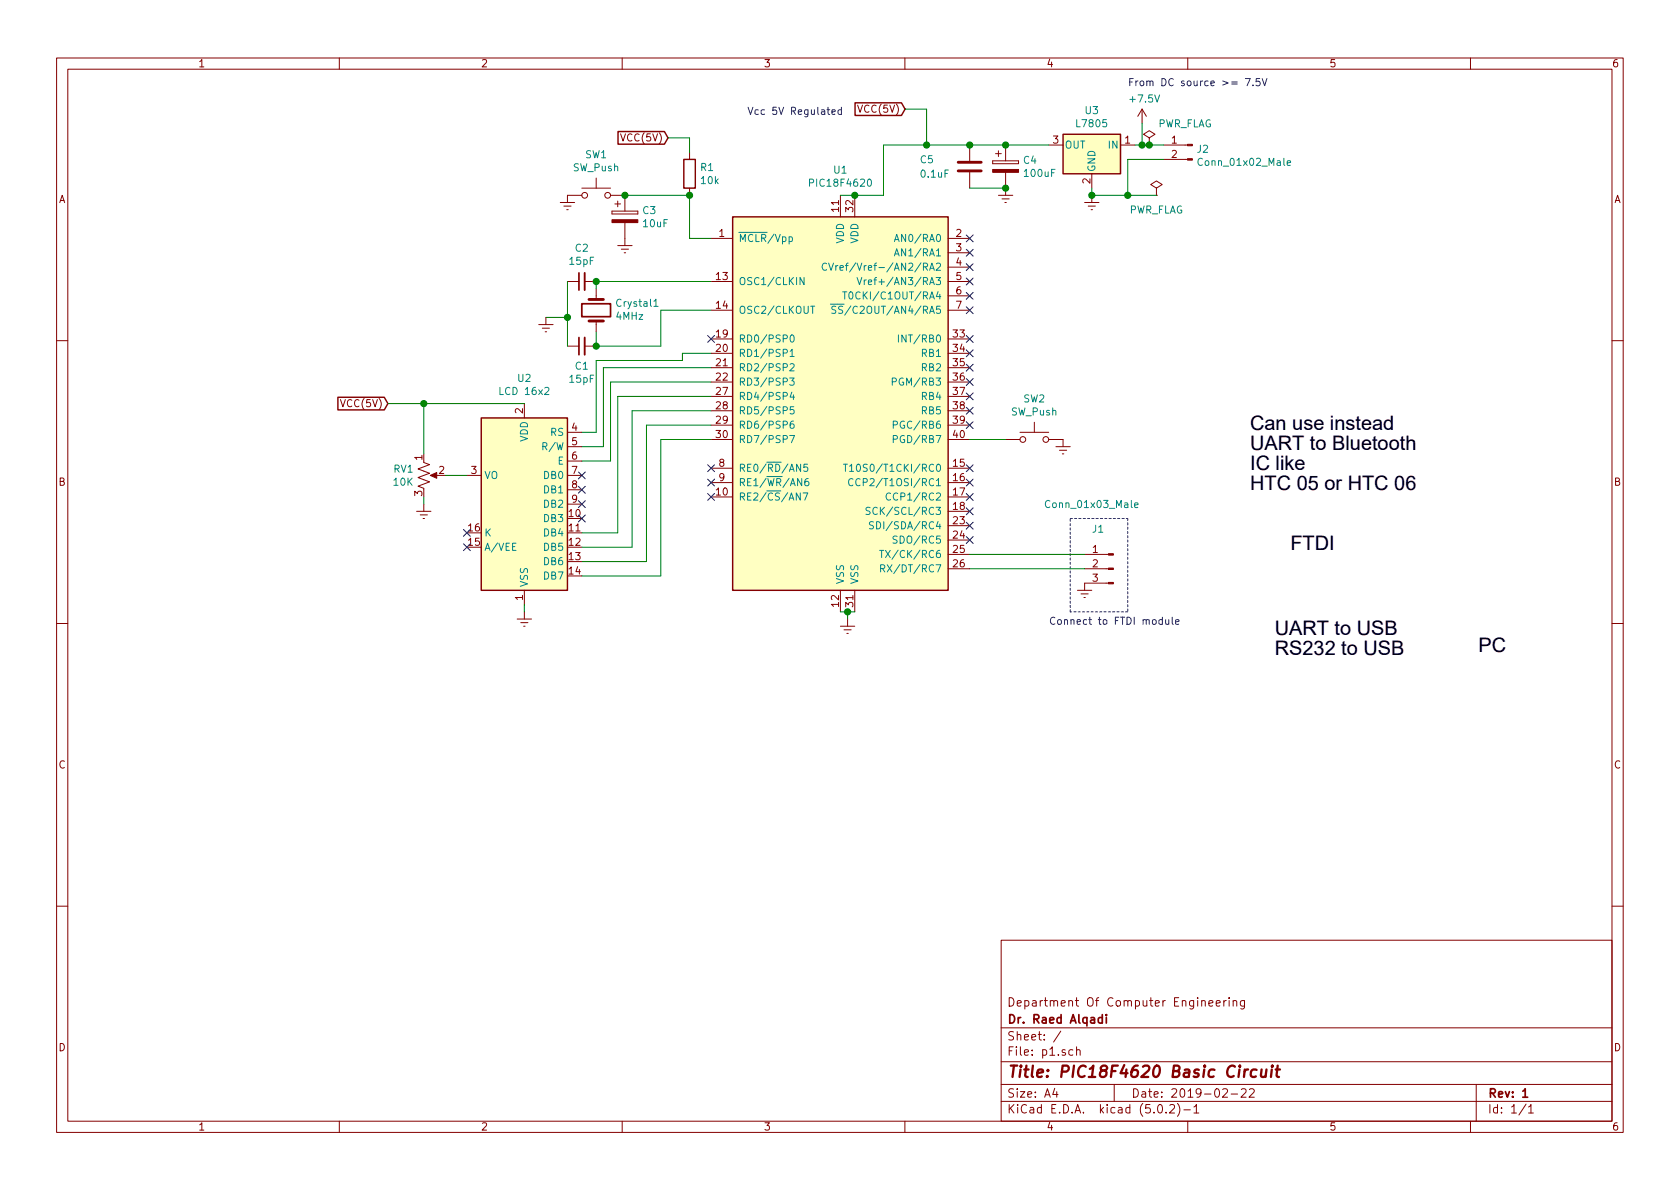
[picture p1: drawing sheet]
<svg xmlns="http://www.w3.org/2000/svg" width="297mm" height="210mm" viewBox="0 0 297 210" stroke-linecap="round" stroke-linejoin="round" font-family="sans-serif">
<g fill="none" stroke="#840000" stroke-width=".18">
<path d="M10 10.3h277v189.9h-277zM12 12.2h273v186.1h-273zM60 10.3v1.9M110 10.3v1.9M160 10.3v1.9M201.9 19.3l-.7 1.3M201.9 19.3v2.5M201.9 19.3l.8 1.3M210 10.3v1.9M260 10.3v1.9M99.1 35.8h2.5M99.7 36.4h1.3"/>
<path d="M100.2 37.1h.3M102.9 33.3h5M102.9 34.5h-2.6v1.3M105.4 31.5v1.8M107.9 34.5h2.6v2.8M108.2 37.3v.5zM108.2 37.8h4.6zM108.2 37.3h4.6zM108.7 36.1h1M109.2 35.6v1M110.5 39.4v4M112.8 37.3v.5z"/>
<path d="M121.9 26.9v1.3M121.9 33.3v1.2M148.6 34.5v3.8M151.1 34.5v3.8M171.4 25.6v2.8M171.4 30.5v2.8M175.5 28.4v.6zM175.5 29h4.6zM175.5 28.4h4.6zM176 27.2h1M176.5 26.7v1M176.5 34.5h2.6"/>
<path d="M177.2 35.2h1.2M177.7 35.8h.2M177.8 25.6v2.8M177.8 30.5v4M180.1 28.4v.6zM185.4 25.6h2.6M191.8 35.8h2.5M192.4 36.4h1.3M192.9 37.1h.3M193 30.7v2.6M193 34.5v1.3M198.1 25.6h2.6"/>
<path d="M203.2 24.4l1-.7-1-.6-1 .6 1 .7v1.2M203.2 25.6h.1M204.5 33.3l1-.7-1-.6-1 .6 1 .7v1.2M204.5 34.5h.1M205.7 25.6h4.3M205.7 28.2h4.3M95.3 57.4h2.5M95.9 58h1.3M96.4 58.7h.2M96.5 56.1v1.3M100.3 49.8h2.1M103.4 49.8h2"/>
<path d="M105.4 51v2M105.4 56.8v1.9M109.2 43.4h2.6M109.9 44.1h1.2M110.4 44.7h.2M125.7 42.2h3.8M125.7 49.8h3.8M125.7 54.9h3.8M125.7 59.9h3.8M167.6 42.2h3.9M167.6 49.8h3.9M167.6 54.9h3.9"/>
<path d="M167.6 59.9h3.9M167.6 44.7h3.9M167.6 47.2h3.9M167.6 52.3h3.9M10 60.2h2M92.7 71.4v2.5M100.3 76.4h2.6M100.3 79h2.6M100.3 61.2h2.1M103.4 61.2h2M125.7 62.5h3.8M125.7 65h3.8"/>
<path d="M125.7 67.6h3.8M125.7 70.1h3.8M125.7 72.6h3.8M125.7 75.2h3.8M125.7 77.7h3.8M167.6 62.5h3.9M167.6 65h3.9M167.6 67.6h3.9M167.6 70.1h3.9M167.6 72.6h3.9M167.6 75.2h3.9M167.6 77.7h3.9"/>
<path d="M177.8 77.7h2.5M180.3 76.4h5.1M182.9 74.7v1.7M185.4 77.7h2.6v1.3M186.7 79h2.5M187.3 79.6h1.3M285 60.2h2M73.7 90.4h2.5M74.3 91.1h1.3M74.8 91.7h.3M74.9 81.8l1 .4-2 .7 2 .8-2 .7 2 .8-2 .8 1 .4M74.9 89.1v1.3"/>
<path d="M76.5 84.1h1M82.5 84.1h2.6M100.3 84.1h2.6M100.3 81.5h2.6M100.3 86.6h2.6M100.3 89.1h2.6M125.7 87.9h3.8M125.7 82.8h3.8M125.7 85.3h3.8M167.6 87.9h3.9M167.6 82.8h3.9M167.6 85.3h3.9"/>
<path d="M167.6 90.4h3.9M167.6 93h3.9M167.6 95.5h3.9M167.6 98h3.9M187.8 80.3h.3M191.8 98h4.2M10 110.3h2M91.4 109.5h2.6M92.1 110.1h1.2M92.6 110.7h.2M92.7 104.4v2.5M92.7 108.2v1.3"/>
<path d="M148.6 110.7h2.5M148.6 104.4v3.8M149.2 111.4h1.3M149.7 112h.3M149.9 109.5v1.2M151.1 104.4v3.8M167.6 100.6h3.9M190.5 104.4h2.5M191.1 105h1.3M191.6 105.7h.3M191.8 100.6h4.2M196 103.1h-4.2v1.3"/>
<path d="M285 110.3h2M10 160.2h2M177 166.3h108v32h-108zM213.7 177.4l.8-.1-.1-.3-.4-.1-.3 .2 .1 .7h.6M215 177.4l.7-.1v-.3l-.5-.1-.2 .2 .1 .7h.6M216.4 176.9v1M216.8 176.9l-.4 .3M217.3 176.4v.2M217.3 176.9v1M218 177.1l.2-.2 .4 .1 .1 .9M218 176.9v1M220 176.9v1.2l-.3 .3h-.3"/>
<path d="M220 177l-.4-.1-.3 .3 .1 .6 .2 .1 .4-.1M285 160.2h2M60 198.3v1.9M110 198.3v1.9M160 198.3v1.9M177 194.8h108M177 191.8h108M177 187.8h108M177 181.8h108M186.5 192.5l-.4 1h1M186.8 193v1M187.6 182.3l-1.3 2"/>
<path d="M189.7 185.7l-.4-.1-.3 .3 .1 .6 .2 .1 .4-.1M190.3 185.7l.3-.1 .3 .1 .1 .9M190.3 185.1v1.5M197 191.8v3M204.8 195.5l.4-.2a.94 .94 0 0 1 0 1.5 .79 .79 0 0 1-.4-1.3zM206.2 196.7v.1M206.8 195.5l.2-.2h.4l.2 .2 .1 .3-.1 .2-.8 .8h.9M208.2 195.1a1.71 1.71 0 0 1 0 2.3M209.3 196.3h1.2M210 198.3v1.9M211.1 196.8h.9M211.1 195.8l.4-.5v1.5"/>
<path d="M216.2 192.7l.2-.2h.4l.2 .5-.9 1h.9M217.7 193.5h1.1M219.5 192.7l.2-.2h.3l.3 .2v.3v.2l-.9 .8h.9M220.9 192.7l.2-.2h.4l.2 .2 .1 .3-1 1h1M260 198.3v1.9M261 191.8v6.5M269.8 195.2l-1.2 2M270.3 196.8h.8M270.3 195.8l.4-.5v1.5"/>
<circle cx="103.4" cy="34.5" r=".51"/>
<circle cx="107.4" cy="34.5" r=".51"/>
<circle cx="180.8" cy="77.7" r=".51"/>
<circle cx="184.9" cy="77.7" r=".51"/>
</g>
<path d="M102.4 48.3v3M102.4 59.7v3M102.9 53.7h5v2.3h-5zM194.9 179.4v1.5M195.6 179.4v.2M195.6 179.9v1M194.9 180l-.4-.1-.3 .3v.6l.3 .1 .4-.1M269.2 194h.9M269.2 193l.5-.5v1.5" fill="none" stroke="#840000" stroke-width=".3"/>
<path d="M220.7 189.1a.55 .55 0 0 0-.7 .4M222.2 189.2a.68 .68 0 0 0-1 .3v.8l.3 .1 .5-.1M223.1 189.1l-.1 1.2a.59 .59 0 0 0 .8 0M223.9 189.1l-.2 1.3M224.9 189.1l-.2 1.3M225 188.4l-.2 .1 .1 .1 .1-.2-.1 .2M225.6 189.1h.7M225.9 188.4l-.2 1.8 .1 .1 .3 .1" fill="none" stroke="#840000" stroke-width=".41"/>
<g fill="#ffffc2" stroke="#ffffc2" stroke-width=".18">
<path d="M129.5 38.3h38.1v66.1h-38.1z"/>
<path d="M85.1 73.9h15.2v30.5h-15.2z"/>
<path d="M188 23.7h10.1v7h-10.1z"/>
</g>
<path d="M151.2 18.2h8.2l.6 1.1-.6 1.1h-8.2zM109.3 23.3h8.2l.6 1.1-.6 1.1h-8.2zM120.9 28.2h2v5.1h-2zM129.5 38.3h38.1v66.1h-38.1zM188 23.7h10.1v7h-10.1zM59.7 70.3h8.2l.7 1.1-.7 1.1h-8.2zM85.1 73.9h15.2v30.5h-15.2z" fill="none" stroke="#840000" stroke-width=".25"/>
<g fill="none" stroke="#008484" stroke-width=".18">
<path d="M143.1 32.3h.6l.2-.2-.1-.3-.2-.1h-.5v1.2M227.6 28.8l.6-.1-.1-.2-.3-.1-.2 .2 .1 .6h.4M115.6 54.2h.8M139.5 41.9h.4l.2 .2-.1 .6h-.5M139.8 59.4l.2-.2a.69 .69 0 0 1 .4 .7 .69 .69 0 0 1-.4 .6l-.2-.1-.1-.4zM142.2 49.1v1.2l-.7-1.2v1.2M143.3 54.1h.7M143.7 54.1v1.3M146.2 46.7a.6 .6 0 0 0-.9 .4 .6 .6 0 0 0 .6 .7l.3-.1M146.5 46.5l.4 1.3 .5-1.3M146.8 53.8h2.5M147.8 47v.8"/>
<path d="M147.8 54.2l-.5-.1-.2 .2v.3l.6 .3 .1 .3-.3 .2h-.4M148.2 47l-.4 .2M148.5 47.4l.6-.1-.1-.3h-.3l-.2 .1 .1 .6h.4M149 51.6h.7M149 54.2l-.5-.1-.2 .3 .1 .3 .5 .2v.4l-.1 .1h-.5M149.4 51.6v1.3M150.2 51.7l.2-.1a.69 .69 0 0 1 .4 .6 .69 .69 0 0 1-.4 .7l-.3-.3v-.2zM151.5 49.1l.5 1.2 .4-1.2M152.8 49.5v.8M153.2 49.5l-.4 .2M158.1 42.7l.4-1.3 .5 1.3M158.1 45.3l.4-1.3 .5 1.3"/>
<path d="M158.2 42.4h.7M158.2 44.9h.7M158.9 59.2v1.3M139.6 66.8h.8l-.4 .5 .4 .2v.5l-.2 .1-.6-.1M139.6 77h.9l-.6 1.3M139.7 63h.7M139.7 62.1l.4-.3v1.2M139.7 64.4l.5-.1 .2 .4v.2l-.8 .7h.8M140 69.3l-.3 .9h.8M140.3 74.5h-.4a.87 .87 0 0 0 0 1.2l.5-.1v-.5l-.5-.2-.2 .3M140.3 69.8v.9M140.4 71.9h-.6l-.1 .6 .2-.1 .5 .1v.6l-.2 .1-.5-.1"/>
<path d="M157.8 67.5h.6l.1-.2-.1-.3-.2-.2h-.4v1.3M157.9 75.1l.7-.1v-.4l-.7-.1v1.2M157.9 77.7l.7-.1v-.5l-.7-.1v1.3M141.5 87.2v1.2l-.7-1.2v1.2M141.6 82.1v1.3l-.8-1.3v1.3M142 87.2h.8l-.5 1.2M142.8 82.1h-.6l-.1 .6 .2-.1h.4l.1 .6-.2 .2-.5-.2M142.9 84.6l-.4 .2-.2 .4v.6l.2 .1 .4-.1 .1-.1-.1-.5-.4-.1-.2 .3M149.1 82.1h.7M149.5 82.1v1.3M150.2 83.4h.7M150.2 82.4l.4-.3v1.3"/>
<path d="M150.8 84.8a.5 .5 0 0 0-.6 0 .5 .5 0 0 0-.2 .6 .45 .45 0 0 0 .3 .4 .45 .45 0 0 0 .5 0M152.1 84.8a.5 .5 0 0 0-.7 0 .5 .5 0 0 0-.1 .6 .45 .45 0 0 0 .2 .4 .45 .45 0 0 0 .6 0M153.8 89.8l-.5-.1-.1 .1v.4l.5 .2 .1 .3-.2 .3-.5-.1M154.4 92.3l-.5-.1-.1 .2v.3l.5 .3 .1 .3-.2 .2h-.5M155.5 97.3h.8M155.9 97.3v1.3M156.6 97.3l.8 1.3M157.4 97.3l-.8 1.3M157.5 87.3a.6 .6 0 0 0-.9 .4 .6 .6 0 0 0 .6 .7l.3-.1M158.6 94.9l-.5-.1-.2 .1v.4l.6 .2 .1 .3-.2 .3-.5-.1M200.6 89.3l.6-.1v-.2l-.4-.1-.2 .2 .1 .6h.5M155.7 100.5l.7-.1v-.4l-.7-.1v1.2"/>
<path d="M156 100.5l.4 .6"/>
</g>
<path d="M169.4 30.2h4.1M169.4 28.7h4.1M104.1 56.8h2.6M104.1 53h2.6" fill="none" stroke="#840000" stroke-width=".51"/>
<g fill="none" stroke="#008400" stroke-width=".18">
<path d="M160 19.3h3.8v6.3M110.5 34.5h11.4v7.7h3.8M118.1 24.4h3.8v2.5M171.4 33.3h6.4M185.4 25.6h-29.2v8.9h-7.6M193 33.3v1.2h11.5M200.7 25.6h5M201.9 21.8v3.8M205.7 28.2h-6.3v6.3M96.5 56.1h3.8M100.3 49.8v11.4M125.7 49.8h-20.3v1.2"/>
<path d="M125.7 54.9h-8.9v6.3h-11.4v-2.5M68.6 71.4h24.1M74.9 71.4v8.9M125.7 72.6h-13.9v24.2h-8.9M125.7 65h-19v14h-3.8M125.7 62.5h-5.1v1.2h-15.2v12.7h-2.5M125.7 77.7h-8.9v24.1h-13.9M125.7 67.6h-17.8v13.9h-5M125.7 75.2h-11.4v24.1h-11.4M125.7 70.1h-16.5v24.1h-6.3M171.4 77.7h6.4M74.9 87.9v1.2"/>
<path d="M78.7 84.1h3.8M171.4 98h20.4M92.7 106.9v1.3M148.6 108.2h2.5M149.9 108.2v1.3M171.4 100.6h20.4"/>
</g>
<path d="M103.4 48.3v3M103.4 59.7v3" fill="none" stroke="#840000" stroke-width=".33"/>
<g fill="#008400" stroke="#008400" stroke-width=".25">
<circle cx="105.4" cy="49.8" r=".51"/>
<circle cx="105.4" cy="61.2" r=".51"/>
<circle cx="110.5" cy="34.5" r=".51"/>
<circle cx="121.9" cy="34.5" r=".51"/>
<circle cx="177.8" cy="25.6" r=".51"/>
<circle cx="100.3" cy="56.1" r=".51"/>
<circle cx="149.9" cy="108.2" r=".51"/>
<circle cx="201.9" cy="25.6" r=".51"/>
<circle cx="193" cy="34.5" r=".51"/>
<circle cx="203.2" cy="25.6" r=".51"/>
<circle cx="199.4" cy="34.5" r=".51"/>
<circle cx="74.9" cy="71.4" r=".51"/>
<circle cx="151.1" cy="34.5" r=".51"/>
<circle cx="171.5" cy="25.6" r=".51"/>
<circle cx="177.8" cy="33.3" r=".51"/>
<circle cx="163.8" cy="25.6" r=".51"/>
</g>
<g fill="#840000" stroke="#840000" stroke-width=".18">
<path d="M76.1 84.1l1.1-.5v1z"/>
<path d="M108.2 38.9h4.6v.5h-4.6z"/>
<path d="M175.5 30h4.6v.5h-4.6z"/>
<path d="M196 103h.8v.2h-.8z"/>
<path d="M196 100.5h.8v.2h-.8z"/>
<path d="M196 97.9h.8v.3h-.8z"/>
<path d="M210 28.1h.8v.2h-.8z"/>
<path d="M210 25.5h.8v.3h-.8z"/>
</g>
<g fill="none" stroke="#0000c2" stroke-width=".18">
<path d="M147.1 19.8l.6-.1-.1-.2-.3-.1-.2 .2v.6h.5M148.8 19.5l-.4-.1-.2 .2 .1 .6h.5M148.8 19v1.2M220.2 13.9h.9l-.6 1.3M221.5 15v.2M222.7 13.9h-.6v.6l.5-.1 .2 .2v.3l-.2 .3-.5-.2M223.2 13.9l.4 1.3 .4-1.3M205.5 109.6h-.4l-.2 .2 .1 .6h.5M205.5 109.1v1.3M206.1 109.6l.1 .8h.3l.2-.1M206.7 109.6v.8M207.3 109.1v1.1l.1 .2"/>
<path d="M207.8 110l.7-.1-.1-.3h-.3l-.3 .1 .1 .7h.5"/>
</g>
<path d="M189.2 91.7h10.2M199.4 91.7v16.5M189.2 108.2v-16.5M199.4 108.2h-10.2" fill="none" stroke="#0000c2" stroke-width=".18" stroke-dasharray=".4 .4"/>
<g fill="none" stroke="#000084" stroke-width=".18">
<path d="M125.1 59.3l1.2 1.2M126.3 59.3l-1.2 1.2M170.8 41.5l1.3 1.3M170.8 44.1l1.3 1.2M170.8 46.6l1.3 1.2M170.8 49.2l1.3 1.2M170.8 51.7l1.3 1.2M170.8 54.2l1.3 1.3M170.8 59.3l1.3 1.2M172.1 41.5l-1.3 1.3M172.1 44.1l-1.3 1.2M172.1 46.6l-1.3 1.2"/>
<path d="M172.1 49.2l-1.3 1.2M172.1 51.7l-1.3 1.2M172.1 54.2l-1.3 1.3M172.1 59.3l-1.3 1.2M170.8 61.9l1.3 1.2M170.8 64.4l1.3 1.2M170.8 66.9l1.3 1.3M170.8 69.5l1.3 1.2M170.8 72l1.3 1.2M170.8 74.6l1.3 1.2M172.1 61.9l-1.3 1.2M172.1 64.4l-1.3 1.2"/>
<path d="M172.1 66.9l-1.3 1.3M172.1 69.5l-1.3 1.2M172.1 72l-1.3 1.2M172.1 74.6l-1.3 1.2M81.9 93.6l1.3 1.2M81.9 96.2l1.3 1.2M83.2 93.6l-1.3 1.2M83.2 96.2l-1.3 1.2M102.3 83.5l1.2 1.2M102.3 86l1.2 1.2M102.3 88.5l1.2 1.3M102.3 91.1l1.2 1.2"/>
<path d="M103.5 83.5l-1.2 1.2M103.5 86l-1.2 1.2M103.5 88.5l-1.2 1.3M103.5 91.1l-1.2 1.2M125.1 82.2l1.2 1.2M125.1 84.7l1.2 1.2M125.1 87.3l1.2 1.2M126.3 82.2l-1.2 1.2M126.3 84.7l-1.2 1.2M126.3 87.3l-1.2 1.2M170.8 84.7l1.3 1.2M170.8 87.3l1.3 1.2"/>
<path d="M170.8 89.8l1.3 1.2M170.8 92.3l1.3 1.3M170.8 94.9l1.3 1.2M170.8 82.2l1.3 1.2M172.1 84.7l-1.3 1.2M172.1 87.3l-1.3 1.2M172.1 89.8l-1.3 1.2M172.1 92.3l-1.3 1.3M172.1 94.9l-1.3 1.2M172.1 82.2l-1.3 1.2"/>
</g>
<g font-size="3.5">
<text x="221" y="76.1">Can use instead</text>
<text x="221" y="79.7">UART to Bluetooth</text>
<text x="221" y="83.2">IC like</text>
<text x="221" y="86.7">HTC 05 or HTC 06</text>
<text x="228.1" y="97.2">FTDI</text>
<text x="225.4" y="112.4">UART to USB</text>
<text x="225.4" y="115.9">RS232 to USB</text>
<text x="261.4" y="115.3">PC</text>
</g>
<text font-size="2.8" fill="#840000" x="178" y="190.5">Title: PIC18F4620 Basic Circuit</text>
<g font-size="2.1" fill="#840000">
<text x="178" y="178">Department Of Computer Engineering</text>
<text x="178" y="184">Sheet: /</text>
<text x="178" y="181">Dr. Raed Alqadi</text>
<text x="178" y="186.7">File: p1.sch</text>
<text x="178" y="196.9">KiCad E.D.A. kicad (5.0.2)-1</text>
<text x="178" y="194.1">Size: A4</text>
<text x="200" y="194.1">Date: 2019-02-22</text>
<text x="263" y="194.1">Rev: 1</text>
<text x="263" y="196.9">Id: 1/1</text>
</g>
<g font-size="1.8" fill="#840000">
<text x="35" y="11.9">1</text>
<text x="85" y="11.9">2</text>
<text x="135" y="11.9">3</text>
<text x="185" y="11.9">4</text>
<text x="235" y="11.9">5</text>
<text x="285" y="11.9">6</text>
<text x="152.1" y="19.9">VCC(5V)</text>
<text x="110.2" y="25">VCC(5V)</text>
<text x="186.2" y="25.4">3</text>
<text x="198.9" y="25.4">1</text>
<text x="207.2" y="25.4">1</text>
<text x="207.2" y="27.9">2</text>
<text x="10.4" y="35.9">A</text>
<text x="192.8" y="32.5" transform="rotate(-90 192.8 32.5)">2</text>
<text x="285.4" y="35.9">A</text>
<text x="127.2" y="41.9">1</text>
<text x="148.3" y="37.4" transform="rotate(-90 148.3 37.4)">11</text>
<text x="150.9" y="37.4" transform="rotate(-90 150.9 37.4)">32</text>
<text x="169.1" y="41.9">2</text>
<text x="169.1" y="44.4">3</text>
<text x="169.1" y="47">4</text>
<text x="126.7" y="49.5">13</text>
<text x="169.1" y="49.5">5</text>
<text x="169.1" y="52.1">6</text>
<text x="126.7" y="54.6">14</text>
<text x="126.7" y="59.7">19</text>
<text x="168.6" y="59.7">33</text>
<text x="169.1" y="54.6">7</text>
<text x="126.7" y="62.2">20</text>
<text x="126.7" y="64.8">21</text>
<text x="168.6" y="62.2">34</text>
<text x="168.6" y="64.8">35</text>
<text x="126.7" y="67.3">22</text>
<text x="126.7" y="69.8">27</text>
<text x="168.6" y="67.3">36</text>
<text x="168.6" y="69.8">37</text>
<text x="60.7" y="72">VCC(5V)</text>
<text x="92.5" y="73.1" transform="rotate(-90 92.5 73.1)">2</text>
<text x="101.1" y="76.2">4</text>
<text x="126.7" y="72.4">28</text>
<text x="126.7" y="74.9">29</text>
<text x="126.7" y="77.5">30</text>
<text x="168.6" y="72.4">38</text>
<text x="168.6" y="74.9">39</text>
<text x="168.6" y="77.5">40</text>
<text x="74.7" y="81.4" transform="rotate(-90 74.7 81.4)">1</text>
<text x="77.6" y="83.8">2</text>
<text x="83.3" y="83.8">3</text>
<text x="101.1" y="78.7">5</text>
<text x="101.1" y="81.3">6</text>
<text x="101.1" y="83.8">7</text>
<text x="127.2" y="82.5">8</text>
<text x="168.6" y="82.5">15</text>
<text x="10.4" y="85.9">B</text>
<text x="74.7" y="87.7" transform="rotate(-90 74.7 87.7)">3</text>
<text x="101.1" y="86.4">8</text>
<text x="101.1" y="88.9">9</text>
<text x="126.7" y="87.6">10</text>
<text x="127.2" y="85.1">9</text>
<text x="168.6" y="85.1">16</text>
<text x="168.6" y="87.6">17</text>
<text x="285.4" y="85.9">B</text>
<text x="82.9" y="94">16</text>
<text x="100.6" y="91.4">10</text>
<text x="100.6" y="94">11</text>
<text x="168.6" y="90.2">18</text>
<text x="168.6" y="92.7">23</text>
<text x="168.6" y="95.2">24</text>
<text x="82.9" y="96.5">15</text>
<text x="100.6" y="96.5">12</text>
<text x="100.6" y="99.1">13</text>
<text x="100.6" y="101.6">14</text>
<text x="168.6" y="97.8">25</text>
<text x="168.6" y="100.3">26</text>
<text x="193.2" y="97.8">1</text>
<text x="193.2" y="100.3">2</text>
<text x="92.5" y="106.1" transform="rotate(-90 92.5 106.1)">1</text>
<text x="148.3" y="107.3" transform="rotate(-90 148.3 107.3)">12</text>
<text x="150.9" y="107.3" transform="rotate(-90 150.9 107.3)">31</text>
<text x="193.2" y="102.9">3</text>
<text x="10.4" y="135.9">C</text>
<text x="285.4" y="135.9">C</text>
<text x="10.4" y="185.9">D</text>
<text x="285.4" y="185.9">D</text>
<text x="35" y="199.9">1</text>
<text x="85" y="199.9">2</text>
<text x="135" y="199.9">3</text>
<text x="185" y="199.9">4</text>
<text x="235" y="199.9">5</text>
<text x="285" y="199.9">6</text>
</g>
<g font-size="1.8" fill="#0000c2">
<text x="199.4" y="15.2">From DC source &gt;= 7.5V</text>
<text x="132.1" y="20.3">Vcc 5V Regulated</text>
<text x="185.4" y="110.5">Connect to FTDI module</text>
</g>
<g font-size="1.8" fill="#008484">
<text x="190.5" y="22.5">L7805</text>
<text x="191.9" y="20.2">U3</text>
<text x="200" y="18.1">+7.5V</text>
<text x="204.6" y="22.5">PWR_FLAG</text>
<text x="103.5" y="28">SW1</text>
<text x="162.8" y="28.9">C5</text>
<text x="181" y="29">C4</text>
<text x="188.2" y="26.3">OUT</text>
<text x="196.1" y="26.3">IN</text>
<text x="211.7" y="27">J2</text>
<text x="212.3" y="29.3">Conn_01x02_Male</text>
<text x="101.3" y="30.3">SW_Push</text>
<text x="123.9" y="30.2">R1</text>
<text x="124" y="32.6">10k</text>
<text x="143.6" y="33">PIC18F4620</text>
<text x="147.5" y="30.7">U1</text>
<text x="162.9" y="31.4">0.1uF</text>
<text x="181.3" y="31.3">100uF</text>
<text x="193.7" y="30.5" transform="rotate(-90 193.7 30.5)">GND</text>
<text x="113.7" y="37.9">C3</text>
<text x="113.8" y="40.2">10uF</text>
<text x="199.5" y="37.8">PWR_FLAG</text>
<text x="100.8" y="46.8">15pF</text>
<text x="101.8" y="44.5">C2</text>
<text x="130.6" y="42.8">MCLR/Vpp</text>
<text x="149.2" y="43.1" transform="rotate(-90 149.2 43.1)">VDD</text>
<text x="149.3" y="47.9">CVref/Vref-/AN2/RA2</text>
<text x="151.8" y="43.1" transform="rotate(-90 151.8 43.1)">VDD</text>
<text x="159.1" y="42.8">AN0/RA0</text>
<text x="159.1" y="45.3">AN1/RA1</text>
<text x="130.6" y="50.4">OSC1/CLKIN</text>
<text x="151" y="53">T0CKI/C1OUT/RA4</text>
<text x="154.1" y="50.4">Vref+/AN3/RA3</text>
<text x="109" y="56.6">4MHz</text>
<text x="109.2" y="54.2">Crystal1</text>
<text x="130.6" y="55.5">OSC2/CLKOUT</text>
<text x="149.7" y="55.5">SS/C2OUT/AN4/RA5</text>
<text x="101.8" y="65.4">C1</text>
<text x="130.6" y="60.6">RD0/PSP0</text>
<text x="130.6" y="63.1">RD1/PSP1</text>
<text x="130.6" y="65.7">RD2/PSP2</text>
<text x="159.7" y="60.6">INT/RB0</text>
<text x="163.1" y="63.1">RB1</text>
<text x="163.1" y="65.7">RB2</text>
<text x="88.7" y="69.8">LCD 16x2</text>
<text x="91.6" y="67.5">U2</text>
<text x="100.8" y="67.7">15pF</text>
<text x="130.6" y="68.2">RD3/PSP3</text>
<text x="130.6" y="70.7">RD4/PSP4</text>
<text x="158.6" y="68.2">PGM/RB3</text>
<text x="163.1" y="70.7">RB4</text>
<text x="181" y="71.2">SW2</text>
<text x="97.4" y="77.1">RS</text>
<text x="130.6" y="73.3">RD5/PSP5</text>
<text x="130.6" y="75.8">RD6/PSP6</text>
<text x="158.7" y="75.8">PGC/RB6</text>
<text x="163.1" y="73.3">RB5</text>
<text x="178.8" y="73.5">SW_Push</text>
<text x="69.6" y="83.6">RV1</text>
<text x="93.3" y="78.2" transform="rotate(-90 93.3 78.2)">VDD</text>
<text x="96.4" y="79.6">R/W</text>
<text x="98.7" y="82.2">E</text>
<text x="130.6" y="78.4">RD7/PSP7</text>
<text x="130.6" y="83.4">RE0/RD/AN5</text>
<text x="151.8" y="83.4">T10S0/T1CKI/RC0</text>
<text x="158.7" y="78.4">PGD/RB7</text>
<text x="69.6" y="85.9">10K</text>
<text x="85.6" y="84.7">VO</text>
<text x="96.3" y="84.7">DB0</text>
<text x="96.3" y="87.2">DB1</text>
<text x="96.3" y="89.8">DB2</text>
<text x="130.6" y="88.5">RE2/CS/AN7</text>
<text x="130.6" y="86">RE1/WR/AN6</text>
<text x="152.3" y="86">CCP2/T1OSI/RC1</text>
<text x="157.9" y="88.5">CCP1/RC2</text>
<text x="185.4" y="89.8">Conn_01x03_Male</text>
<text x="85.6" y="94.9">K</text>
<text x="96.3" y="92.3">DB3</text>
<text x="96.3" y="94.9">DB4</text>
<text x="154.8" y="91.1">SCK/SCL/RC3</text>
<text x="155.4" y="93.6">SDI/SDA/RC4</text>
<text x="193.2" y="94.2">J1</text>
<text x="85.6" y="97.4">A/VEE</text>
<text x="96.3" y="97.4">DB5</text>
<text x="96.3" y="99.9">DB6</text>
<text x="157.3" y="98.7">TX/CK/RC6</text>
<text x="157.3" y="101.2">RX/DT/RC7</text>
<text x="158.7" y="96.1">SDO/RC5</text>
<text x="93.3" y="103.9" transform="rotate(-90 93.3 103.9)">VSS</text>
<text x="96.3" y="102.5">DB7</text>
<text x="149.2" y="103.4" transform="rotate(-90 149.2 103.4)">VSS</text>
<text x="151.8" y="103.4" transform="rotate(-90 151.8 103.4)">VSS</text>
</g>
</svg>
